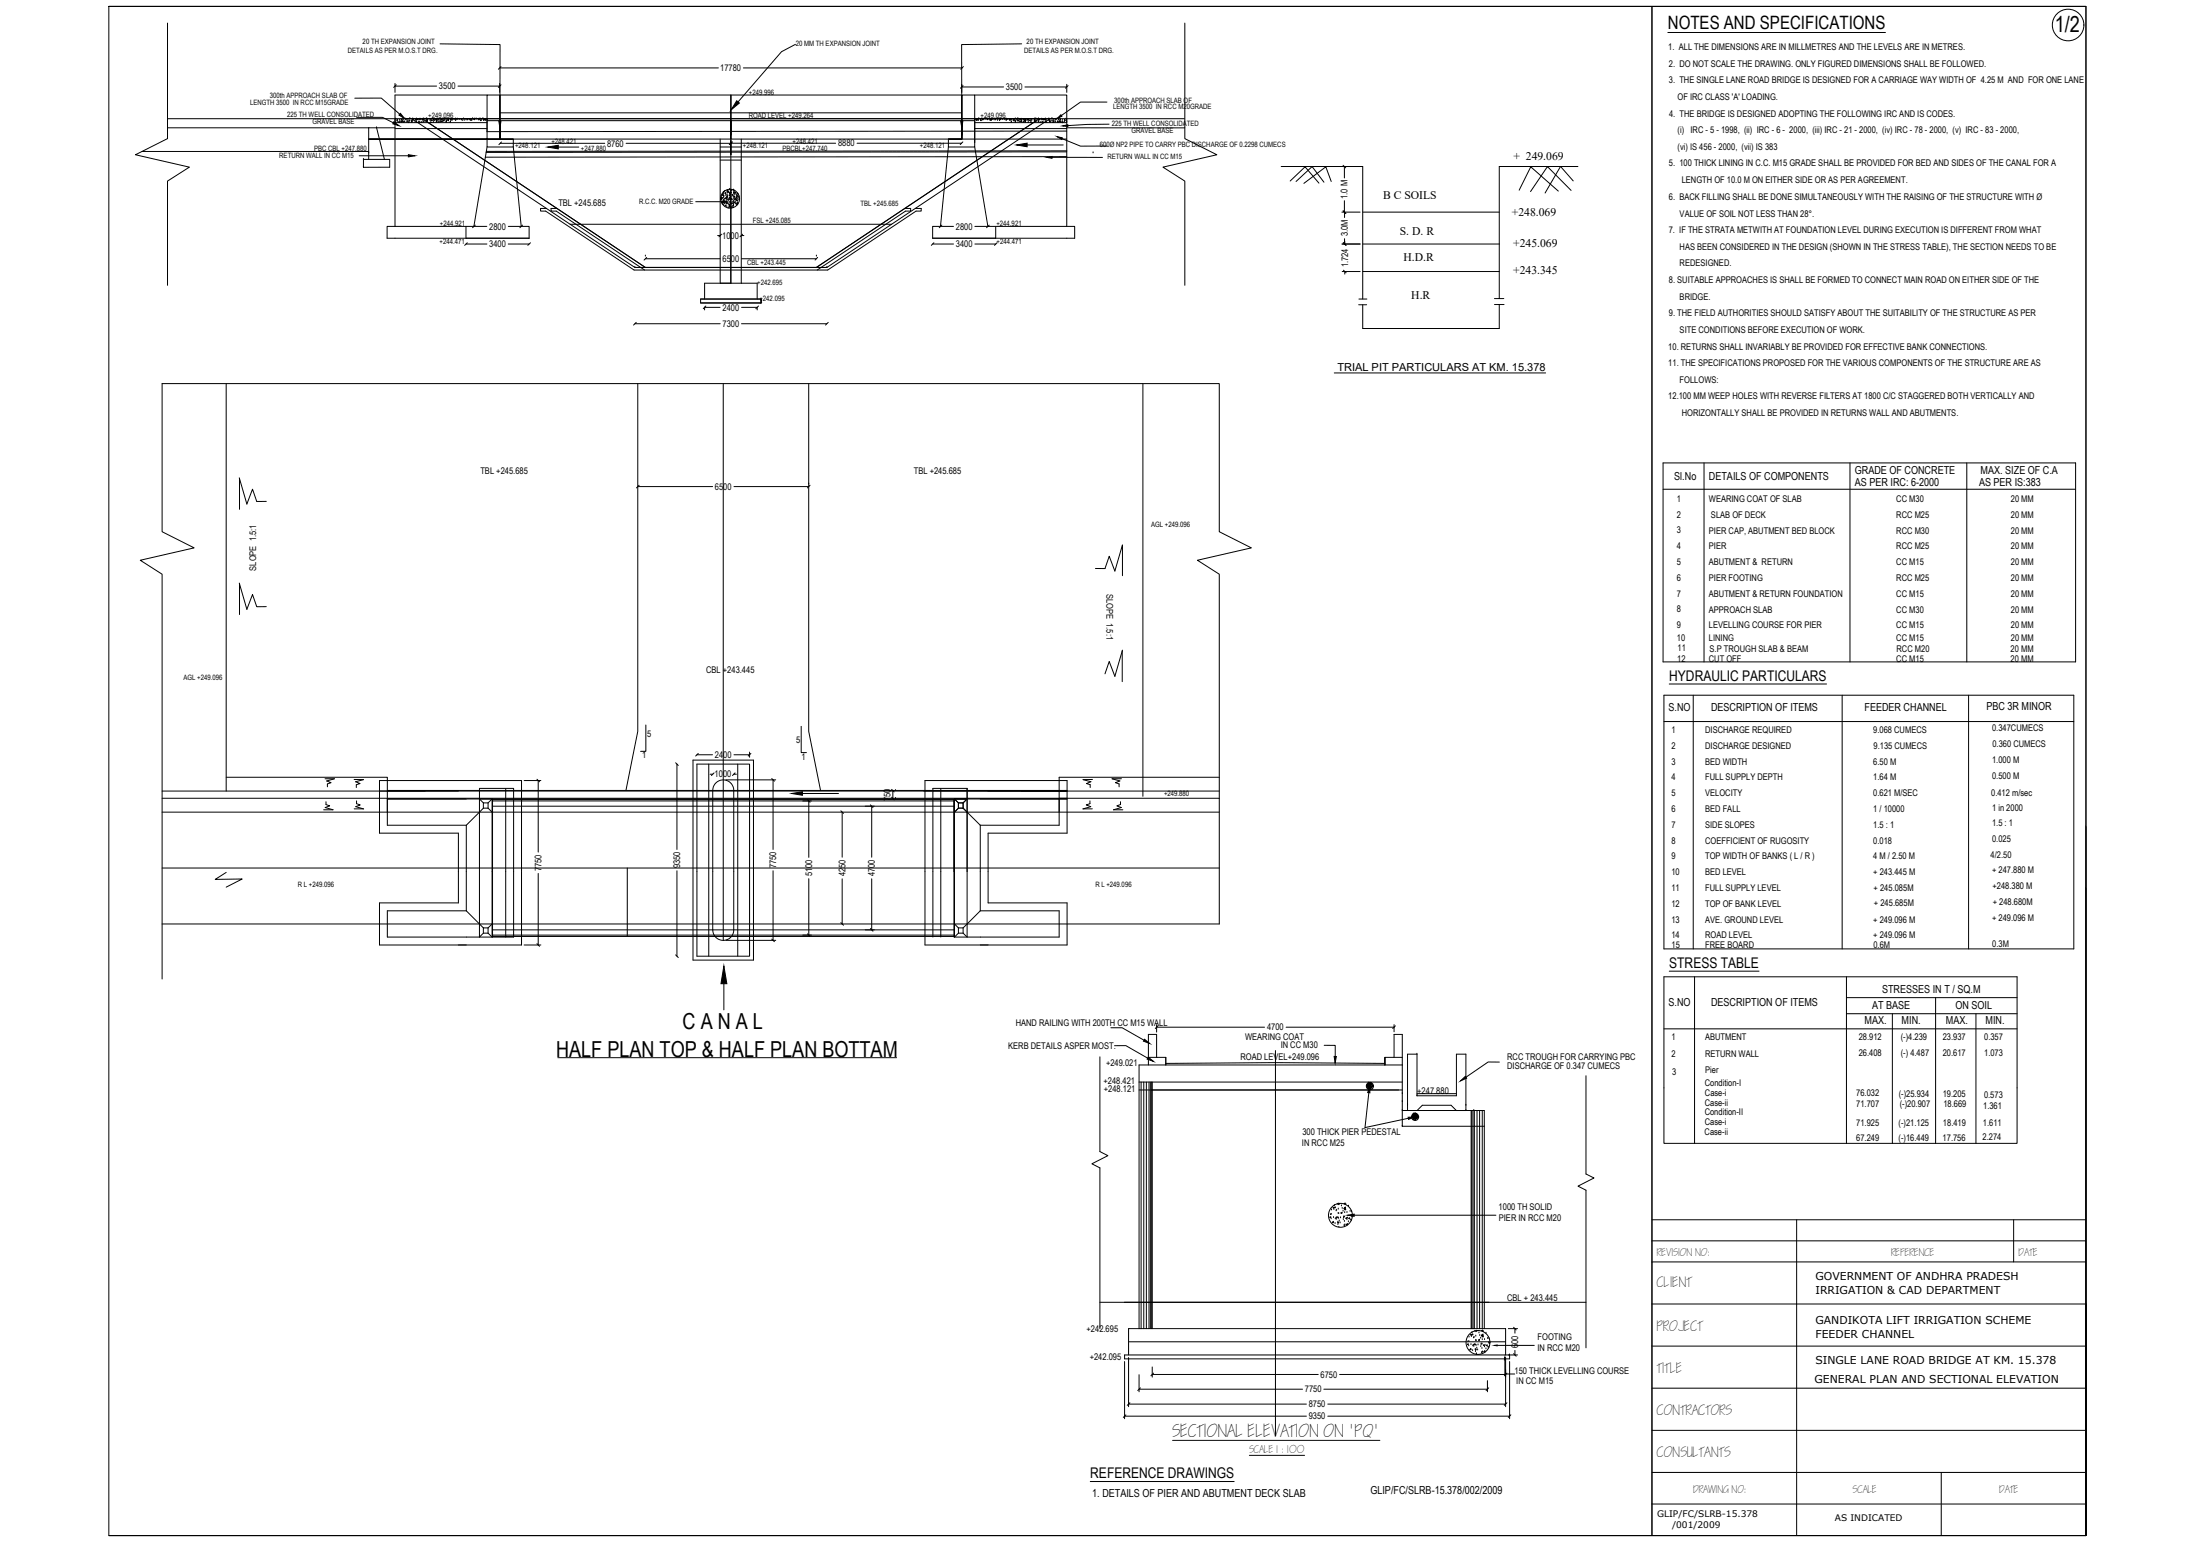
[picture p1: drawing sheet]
<svg xmlns="http://www.w3.org/2000/svg" width="1189mm" height="841mm" viewBox="0 0 1189 841" stroke-linecap="round" stroke-linejoin="round" font-family="sans-serif">
<!-- layer: abutment -->
<g fill="none" stroke="#000" stroke-width=".54">
<path d="M91 12v63l-18 9 29 6-11 8v56M640 12v63l18 9-30 6 12 8v56M238 24h32v41M552 24h-32v41M192 53h14l10 9M263 51h-50v71M395 51h-125v14M395 51h125v14M527 51h49v71M598 55h-14l-10 7M91 64h122M193 63h14l6 3"/>
<path d="M199 69v17M204 69l4 17M214 66h.1M214 64h.1M214 65h.1M215 65h.1M215 66h.1M216 66h.1M216 65h.1M217 66h.1M217 65h.1M218 65h.1"/>
<path d="M218 66h.1M219 66h.1M219 64h.1M220 66h.1M220 65h.1M220 64h.1M221 66h.1M221 65h.1M221 64h.1M222 64h.1M222 66h.1M222 65h.1"/>
<path d="M223 66h.1M223 65h.1M223 64h.1M224 66h.1M225 65h.1M225 66h.1M225 64h.1M225 64h1M226 65h.1M226 64v1M226 64h.1M226 66h.1"/>
<path d="M227 65h.1M227 66h.1M227 64h.1M228 66h.1M228 65h.1M228 64v1M229 66h.1M229 64h.1M230 66h.1M230 64h.1M231 65h.1M231 64h.1"/>
<path d="M231 66h.1M232 65h.1M233 65h.1M233 66h.1M234 65h.1M234 66h.1M235 65h.1M236 65h.1M236 66h.1M236 64h.1M237 65h.1M237 66h.1"/>
<path d="M238 66h.1M238 65h.1M238 64h.1M239 65h.1M239 64h.1M239 66h.1M240 65h.1M240 64h.1M241 66h.1M241 64h.1M241 65h.1M241 65v1"/>
<path d="M242 65h.1M243 66h.1M243 65h.1M244 65h.1M244 64h.1M245 65h.1M246 65h.1M246 64h.1M247 65h.1M247 64h.1M248 65h.1M250 64h.1"/>
<path d="M250 65h.1M251 64h.1M251 65h.1M252 65h.1M253 65h.1M253 64h1M254 64h.1M254 65h.1M255 65h.1M255 64h.1M256 64v1M256 64h.1"/>
<path d="M256 65h.1M257 64h.1M259 64h.1M259 65h.1M259 64v1M260 64h.1M260 65h.1M261 64h.1M261 65h.1M262 65h.1M262 64v1zM263 64h.1"/>
<path d="M263 65h.1M263 71v-20h7v22M263 64h-50v2h50M302 79h11M520 73v-22h7v26M527 65h.1M527 64h49v2h-49M527 64h.1M528 64v1zM528 65h.1M529 64h.1M530 65h.1"/>
<path d="M530 64h.1M531 64h.1M531 64v1M533 64h.1M534 64h.1M534 65h.1M534 64v1M535 64h.1M535 65h.1M536 65h.1M536 64h.1M537 65h.1"/>
<path d="M538 65h.1M539 65h.1M539 64h.1M540 65h.1M540 64h.1M542 65h.1M543 64h.1M543 65h.1M544 64h.1M544 65h.1M545 65h.1M546 64h.1"/>
<path d="M546 65h.1M546 66h.1M548 65h.1M549 66h.1M549 64h.1M549 65v1M549 65h.1M550 64h.1M550 65h.1M551 66h.1M551 65h.1M551 64h.1"/>
<path d="M552 64h.1M552 66h.1M552 65h.1M553 65h.1M553 66h.1M554 65h.1M554 66h.1M554 64v1zM555 65h.1M555 78h20M556 65h.1M556 66h.1"/>
<path d="M557 65h.1M557 66h.1M558 65h.1M559 65h.1M559 66h.1M559 64h.1M560 64h.1M560 66h.1M561 64h.1M561 66h.1M562 64v1M562 66h.1"/>
<path d="M563 65h.1M563 64h.1M563 66h.1M564 66h.1M564 65h.1M564 64h.1M565 65h.1M565 66h.1M565 64h.1M566 66h.1M567 65h.1M567 64h.1"/>
<path d="M567 66h.1M568 66h.1M568 64h.1M568 65h.1M569 64h.1M569 65h.1M569 66h.1M570 66h.1M570 65h.1M571 64h.1M571 66h.1M572 66h.1"/>
<path d="M572 65h.1M573 65v1zM573 65h.1M573 66h.1M574 75l10 4h14M574 66h.1M574 65h.1M575 65h.1M575 66h.1M576 65h.1M576 64h.1M576 66h.1"/>
<path d="M576 64h64M599 67l-22 1M77 82h122M194 84h27M196 86v4M569 85h27M295 113h-3v1h3M301 113h-3v1h3M390 108h.1M390 106h.1M390 107h.1M390 109h.1"/>
<path d="M391 105h.1M390 110h.1M391 111h.1M391 109h.1M391 104h.1M391 108h.1M391 107h.1M391 106h.1M391 110h.1M392 108h.1M392 103h.1M392 110h.1"/>
<path d="M392 109h.1M392 111h.1M392 105h.1M392 104h.1M392 107h.1M392 106h.1M393 107h-1M393 106h.1M393 112h.1M393 110h.1M393 109h.1M393 108h.1"/>
<path d="M393 107h.1M393 104h.1M393 103h.1M394 112h.1M394 108h.1M394 112h-1M394 104h.1M394 110h.1M394 103h-1zM394 108v-1zM394 111h.1M394 106h.1"/>
<path d="M394 102h.1M394 107h.1M394 105h.1M394 109h.1M394 103h.1M395 111h.1M395 110h.1M395 109h.1M395 108h.1M395 107h.1M395 105h.1M395 104h.1"/>
<path d="M395 103h.1M395 106h.1M395 112h.1M396 105h.1M396 112h.1M396 109h.1M396 108h.1M396 103h.1M396 106h.1M396 107h.1M396 111h.1M396 110h.1"/>
<path d="M396 104h.1M397 109h.1M397 103h.1M397 107h.1M397 104h.1M397 106h.1M397 105h.1M397 110h.1M397 108h.1M398 104h.1M398 107h-1M398 108h.1"/>
<path d="M398 106h.1M398 107h.1M398 105h.1M398 110h.1M398 111h.1M399 110h.1M399 109h.1M399 105h.1M399 106h.1M399 108h.1M399 107h.1M489 113h3v1h-3"/>
<path d="M495 113h3v1h-3M389 153h12M122 207v220M345 207v188l-7 32M391 207v301M437 207v188l6 32M618 207v223M129 258l4 14 3-8 3 7h5M129 258v17M129 315l4 14 3-8 3 7h5M129 315v17M592 307h5l2-7 3 8 5-14v17"/>
<path d="M606 352v16M607 351l-5 14-3-8-2 7M349 392v14h-3M433 392v15h3M572 420v12M205 427h43M209 427v5M434 429h19M499 427h78M500 422h77v28h-43v38h43v22h-77zM88 469h571M122 471l-6 4h15l-9 4"/>
<path d="M259 471v35l2-2M266 471v35l-2-2M266 471v35M273 471v35M282 471v-49h-77v28h43v38M377 471v-58h28v58M504 471v35M508 471v35M516 471v35M523 471v35l-3-2M530 471v21M88 499h571v-189l-12-7 29-7-17-9v-80h-571v80l17 9-29 7 12 7v219"/>
<path d="M209 492v14h69M259 499l2 2M266 499l-2 2M516 499l2 2M530 492l-10 9M530 492h42v14h-56M261 501h3M261 504h3M261 501v3M264 501v3M266 502h250M266 505h250"/>
<path d="M266 506h250M518 501h2M518 504h2M518 501v3M518 504l-2 2M520 501v3M391 531v14M600 555h6l12 7M594 571v51l5 2-9 5 4 2v87M602 565h6l12 7M621 571h9v4M625 571v-12h-4v16"/>
<path d="M630 574h59h59M689 567v208M716 565h6v6M748 571v4v-4h10M753 571v-12h5v16h-142v143M761 569h5M787 569h5M810 574h-6l-12 8M616 589h142M616 584h142M617 584v134M618 584v134"/>
<path d="M619 584v134M621 584v134M622 584v134M623 584v134M739 586h.1M739 587h.1M739 588h.1M739 585h.1M739 587h1M740 586h.1M740 585h.1M740 588h.1"/>
<path d="M740 587h.1M740 590l-2 19 23-5M741 588h.1M741 585h.1M741 586h.1M741 587h.1M742 587h.1M758 600h44v118M766 591h21M766 592h21M769 597h15M795 600v118"/>
<path d="M796 600v118M796 600h.1M797 600v118M798 600v118M800 600v118M801 600v118M857 581v53l4 2-8 5 4 2v85M758 608h44M763 603h.1M763 604h.1M764 602h.1M764 604h-1"/>
<path d="M764 604h.1M764 603h.1M764 605h.1M765 603h.1M765 602h.1M765 604h.1M765 605h.1M765 603v1M765 602h1M766 602h.1M766 603h.1M766 604h.1"/>
<path d="M719 657h.1M719 656h.1M719 658h.1M720 654h.1M720 652h1zM720 660h1h-1zM721 658h.1M721 653h.1M721 651h.1M722 652h-1zM722 658h.1M722 654h.1"/>
<path d="M722 659h.1M723 657l-1 1zM723 651h.1M723 658h.1M723 655h.1M723 653h.1M723 650h.1M723 656h.1M724 660h.1M724 651h.1M724 658h.1M725 655h.1"/>
<path d="M725 651h.1M725 653h.1M726 654h.1M726 659h.1M726 658h.1M726 657h.1M726 650h.1M726 650h1M726 653h.1M726 660h.1M727 657h.1M727 652l-1 1z"/>
<path d="M727 655h.1M727 653h.1M727 650h.1M727 653v1v-1zM727 651h.1M728 658h-1zM728 659h.1M728 655h.1M728 658h.1M729 660h.1M729 652h.1M729 658h.1"/>
<path d="M730 654h.1M730 659h.1M730 657h.1M731 657h.1M732 656h76M721 661h.1M723 660h.1M723 661h.1M723 663h.1M724 661h.1M726 662h.1M727 662h.1"/>
<path d="M728 661v1zM607 703h198M795 720h.1M797 719h.1M798 719h.1M799 720h.1M801 719h.1M802 719h.1M608 732h208v2h-208zM610 732v-14h204v14M610 725h204M793 726h.1"/>
<path d="M793 725h.1M794 727h.1M794 725h.1M794 722h.1M794 729l1-1v1zM795 721h.1M795 726h.1M795 722h.1M796 730h.1M796 721h-1zM796 727h.1M796 723h.1"/>
<path d="M797 722h.1M797 726h-1zM797 729h1zM797 729h.1M797 726h.1M797 730h.1M797 724h.1M798 727h.1M798 724h.1M798 731h.1M798 728h.1M799 729h.1"/>
<path d="M799 726h.1M799 724h.1M800 724h.1M800 721h.1M800 723h.1M800 727h.1M800 726h.1M801 731h.1M801 722h.1M801 728h.1M801 726h.1M801 721h.1"/>
<path d="M801 724h.1M801 730h.1M801 721l1 1h-1zM802 730h.1M802 726v1zM802 727h.1M802 724h.1M803 727h.1M803 729h.1M803 720h.1M803 727h1zM804 723h.1"/>
<path d="M804 728h.1M805 728h.1M805 725h.1M805 723h.1M805 726h.1M809 727h20M813 735v7h6M816 732h.1M634 778h112M675 786h30M589 800h78"/>
<circle cx="1118" cy="14" r="9"/>
<circle cx="395" cy="107" r="5"/>
<circle cx="740" cy="587" r="1.9"/>
<circle cx="765" cy="603" r="1.9"/>
<circle cx="724" cy="656" r="6"/>
<circle cx="799" cy="725" r="6"/>
</g>
<!-- layer: 0 -->
<g fill="none" stroke="#000" stroke-width=".54">
<path d="M59 3h1068v826h-1068zM59 3h1068v826M893 3v826M901 18h118M271 36l-2 1M430 24l-8 4-23 27M521 36l-2 1M395 51v24M91 69h108M203 69h.1M213 69h50M219 64h352"/>
<path d="M223 64l120 80M230 65l119 79M263 64v15h14v-4h-78h377M263 79l-7 43h-47v7h77v-7h-4l-5-43M263 65h264M270 65v10M270 65v10v-10M270 61h250M271 77l-1 1M389 75v78M389 79h12M395 65v88h-14v9"/>
<path d="M396 77l-2 1M401 75v78h8v9M513 79l-5 43h-4v7h77v-7h-47l-7-43M520 65v10v-10M520 65v10M520 77l-1 1M527 64v15h-14v-4h7h-7M527 69h49M560 65l-119 79M567 64l-120 80M196 86h.1M196 90h.1"/>
<path d="M199 83h.1M211 86v4M389 86h12M591 83h.1M692 90h44v72M697 98l8-8 8 9M700 98l9-8 6 8M719 98l-3-8-11 9M726 89l1 2M850 98l-7-8-8 14M853 90h-43v71M295 114l48 32h104l48-32"/>
<path d="M301 114l47 32M489 114l-47 32M727 115l-1-1 1 1M736 115h74M821 103l6-13 15 13M849 103l-13-13-9 13M252 122v7M253 131l-2 2M257 122l-2 1M282 122l-1 1M287 131l-2 2M308 121h174"/>
<path d="M349 139l-1 1M390 127l-1 1M401 127l-1 1M442 139l-2 1M505 131l-2 2M509 122l-1 1M535 122l-2 1M538 122v7M539 131l-2 2M726 131l1 2M736 132h74M343 144h.1"/>
<path d="M343 144h104M447 144h.1M726 146l1 1M736 147h74M344 174l-2 2M379 162h32v2h-32zM379 162h32M379 164h32M381 165l-1 2M410 165l-2 2M411 163h.1M411 162v2"/>
<path d="M448 174l-2 2M734 165h5M734 162h5M808 161h5M808 164h5M810 164v13h-74v-12M899 250h223v108h-223zM921 250v108M1000 250v108M1063 250v108M345 262l-1 2M438 262l-2 2"/>
<path d="M899 264h223M899 376h222v137h-222zM902 369h85M915 376v137M995 376v137M1064 376v137M899 390h222M122 420h87v7h368M374 411h33v108h-33zM377 407l-1 1M383 413v103M386 417l-2 2"/>
<path d="M397 417l-1 2M399 413v103M406 407l-2 1M572 420h87M88 439h571M88 431h571M88 427h571M175 437h5M176 421h5M176 433v2h2l-2 1 4 1M181 421l-4 1 2 1h-2v2M191 421h5l-4 1 3 1-2 1v1"/>
<path d="M191 437h5M193 433v1l2 1-3 1 5 1M259 432l2 2M261 437h3M261 434h3M261 434v3M261 437l-9 9M264 434l2-2v39M264 434v3M264 437l2 2M266 432v39M266 435h250"/>
<path d="M266 433h250M266 432h250M273 426v45M290 421l2 1M387 423a6 6 0 0 1 6-1 6 6 0 0 1 4 5v75a6 6 0 0 1-6 6 6 6 0 0 1-6-6v-75v-2zM417 421l1 1M436 432l2 1M454 438l2 1M470 435l2 1M508 426v45M516 432v39M516 432h7l-3 2"/>
<path d="M516 432l2 2M518 437h2M518 434h2M518 434v3M518 437l-2 2M520 434v3M520 437l10 9M572 432v14h-42M577 432h-368v14h43M585 421l5 1-3 1 2 1v1M589 433v1l-2 1 2 1-4 1h5M590 421h-5"/>
<path d="M601 421l4 1-2 1h2v2M601 421h5M602 437h5M606 433v2h-2l2 1-4 1M252 446v46M530 446v25M1127 446v383h-1068M259 471v-45h19v80M282 471v39h-77v-22h43M339 469v37M377 471v45h28v-45M504 471v-45h19v45"/>
<path d="M1127 480v349v-125h-234M209 492h43M252 492l7 7M454 498l2 2M290 510l2 1M417 507l1 2M436 504l2 2M470 502l2 1M899 528h191v90h-191zM902 525h49M916 528v90M998 539h92"/>
<path d="M998 528v90M1046 539v79M626 554l-2 2M754 554l-1 2M899 556h191M998 548h92M1023 548v70M1068 548v70M301 571h184M758 575v33M761 569v31M766 569h.1"/>
<path d="M766 569v23M787 569v23M792 569v31M758 600h.1M758 595h.1M758 591h.1M761 597h.1M766 592h.1M769 597l-3 3M784 597l3 3M792 597h.1M792 600h.1"/>
<path d="M758 608h.1M893 659h234M971 659v170M1088 659v23M893 670h234M893 682h234M818 717l1 1M818 731l1 2M893 727h234M611 758l-2 1M616 750l-1 1M623 742l-1 1"/>
<path d="M804 750l-1 1M814 742l-1 1M814 758l-1 1M893 750h234M608 764l-1 2M816 764l-1 2M893 773h234M893 795h234M1049 795v34M893 812h234"/>
</g>
<!-- layer: abutment -->
<g fill="#000" stroke="#000" stroke-width=".54">
<path d="M213 66l3 2-4-1zM216 61l3 3-3-2zM270 65h1l-1 4zM296 79l6-1v2zM519 65h1v4zM549 78l6-1v2zM571 74h3v1zM573 62l1 1-3 1zM574 68l3-1v1zM221 84h3l-3 1zM566 85h3zM428 429l6-1v2z"/>
<path d="M391 522l2 9h-3zM619 561l2 3-3-2zM620 571l3 2-3-1zM721 571h1v3zM740 587v3h-1zM789 584l3-3 1 1zM761 603h4l-4 2zM728 656h4v1zM808 727h1zM813 733v2z"/>
</g>
<!-- layer: slab -->
<g fill="none" stroke="#000" stroke-width=".54">
<path d="M270 37h118M402 37h118M213 45v5M213 47h23M214 46l-1 1M247 47h23M270 45v5M271 46l-2 1M520 46v4M520 47h22M520 46l-1 2M554 47h22"/>
<path d="M576 46v4M577 46l-1 2M270 77h57M338 77h57M395 76v8M395 77h57M463 77h57M196 86h15M726 90v6M725 115h10M726 108v7M727 115v3"/>
<path d="M252 132h11M256 122h7M275 132h11M275 122h7M349 138h.1M349 140h40M388 127h1M401 127h1M401 140h40M441 138h.1M504 132h11M508 122h7"/>
<path d="M527 122h7M527 132h11M725 132h10M727 129v3M727 130v2M725 147h10M727 147v1M343 175h46M381 166v1M381 166h8M401 175h46M401 166h8"/>
<path d="M409 166v1M345 263h40M397 263h40M437 261h.1M365 412l2 1M366 413v46M377 408h8M384 418h1M397 418h1M397 408h8M405 406v3M283 422h9"/>
<path d="M291 422v38M392 421h27M418 421v38M434 433h4M437 433v30M455 439v24M468 435h4M471 435v28M482 431l1 1M482 426l1 2M482 427v4M484 431h.1"/>
<path d="M484 427h.1M291 472v38M366 470v46M418 470v38M437 475v30M455 475v24M471 475v27M283 510h9M365 516l2 1M392 508h27M434 505h4M468 502h4"/>
<path d="M625 553v5M625 555h58M695 555h58M753 553v4M594 703h263M815 718h5M819 718v2M608 735v31M610 733v27M623 738v6M814 733v27M815 732h5"/>
<path d="M816 735v31M819 729v3M610 758h96M616 743v9M616 750h88M623 742h89M715 750h89M718 758h96M724 742h90M804 746v6M608 765h98M718 765h98"/>
</g>
<!-- layer: TEXT -->
<path d="M721 201h114" fill="none" stroke="#000" stroke-width=".54"/>
<!-- layer: pier -->
<path d="M390 109h3h-3z" fill="#000" stroke="#000" stroke-width=".54"/>
<path d="M376 109h14" fill="none" stroke="#000" stroke-width=".54"/>
<!-- layer: MAIN -->
<path d="M199 69h14M228 64h334l-121 80h-92zM576 71h-313M576 69h64M211 90h-15M576 81l-313 1M576 82h-313M576 85h-314" fill="none" stroke="#000" stroke-width=".54"/>
<!-- layer: 0 -->
<path d="M398 54l2 2-5 3z" fill="#000" stroke="#000" stroke-width=".54"/>
<g font-size="11.9">
<text x="1110" y="17">1/2</text>
<text x="369" y="556">C A N A L</text>
<text x="301" y="571">HALF PLAN TOP &amp; HALF PLAN BOTTAM</text>
</g>
<text font-size="9.9" x="901" y="15">NOTES AND SPECIFICATIONS</text>
<text font-size="8.9" x="634" y="776">SECTIONAL ELEVATION ON 'PQ'</text>
<g font-size="7.9">
<text x="902" y="368">HYDRAULIC PARTICULARS</text>
<text x="902" y="523">STRESS TABLE</text>
<text x="589" y="799">REFERENCE DRAWINGS</text>
</g>
<g font-size="7.1">
<text x="896" y="695">CLIENT</text>
<text x="896" y="719">PROJECT</text>
<text x="896" y="741">TITLE</text>
<text x="896" y="764">CONTRACTORS</text>
<text x="896" y="787">CONSULTANTS</text>
</g>
<g font-size="6.3">
<text x="818" y="86">+ 249.069</text>
<text x="747" y="107">B C SOILS</text>
<text x="817" y="117">+248.069</text>
<text x="756" y="127">S. D. R</text>
<text x="818" y="134">+245.069</text>
<text x="758" y="141">H.D.R</text>
<text x="818" y="148">+243.345</text>
<text x="763" y="162">H.R</text>
</g>
<g font-size="6">
<text x="723" y="200">TRIAL PIT PARTICULARS AT KM. 15.378</text>
<text x="1002" y="256">GRADE OF CONCRETE</text>
<text x="1070" y="256">MAX. SIZE OF C.A</text>
<text x="905" y="259">Sl.No</text>
<text x="923" y="259">DETAILS OF COMPONENTS</text>
<text x="1002" y="263">AS PER IRC: 6-2000</text>
<text x="1069" y="262">AS PER IS:383</text>
<text x="1073" y="384">PBC 3R MINOR</text>
<text x="902" y="384">S.NO</text>
<text x="925" y="384">DESCRIPTION OF ITEMS</text>
<text x="1008" y="384">FEEDER CHANNEL</text>
<text x="1017" y="536">STRESSES IN T / SQ.M</text>
<text x="902" y="543">S.NO</text>
<text x="925" y="543">DESCRIPTION OF ITEMS</text>
<text x="1012" y="545">AT BASE</text>
<text x="1057" y="545">ON SOIL</text>
<text x="1008" y="553">MAX.</text>
<text x="1028" y="553">MIN.</text>
<text x="1052" y="553">MAX.</text>
<text x="1073" y="553">MIN.</text>
<text x="590" y="809">1. DETAILS OF PIER AND ABUTMENT DECK SLAB</text>
<text x="741" y="807">GLIP/FC/SLRB-15.378/002/2009</text>
</g>
<g font-size="5.9">
<text x="981" y="692">GOVERNMENT OF ANDHRA PRADESH</text>
<text x="981" y="699">IRRIGATION &amp; CAD DEPARTMENT</text>
<text x="981" y="715">GANDIKOTA LIFT IRRIGATION SCHEME</text>
<text x="981" y="722">FEEDER CHANNEL</text>
<text x="981" y="737">SINGLE LANE ROAD BRIDGE AT KM. 15.378</text>
<text x="981" y="747">GENERAL PLAN AND SECTIONAL ELEVATION</text>
</g>
<g font-size="5.3">
<text x="896" y="678">REVISION NO:</text>
<text x="1022" y="678">REFERENCE</text>
<text x="1091" y="678">DATE</text>
<text x="675" y="785">SCALE 1 : 100</text>
<text x="915" y="806">DRAWING NO:</text>
<text x="1001" y="806">SCALE</text>
<text x="1081" y="806">DATE</text>
</g>
<g font-size="5">
<text x="902" y="27">1. ALL THE DIMENSIONS ARE IN MILLMETRES AND THE LEVELS ARE IN METRES.</text>
<text x="389" y="38">17780</text>
<text x="902" y="36">2. DO NOT SCALE THE DRAWING. ONLY FIGURED DIMENSIONS SHALL BE FOLLOWED.</text>
<text x="902" y="45">3. THE SINGLE LANE ROAD BRIDGE IS DESIGNED FOR A CARRIAGE WAY WIDTH OF 4.25 M AND FOR ONE LANE</text>
<text x="237" y="48">3500</text>
<text x="544" y="49">3500</text>
<text x="907" y="54">OF IRC CLASS 'A' LOADING.</text>
<text x="902" y="63">4. THE BRIDGE IS DESIGNED ADOPTING THE FOLLOWING IRC AND IS CODES.</text>
<text x="907" y="72">(i) IRC - 5 - 1998, (ii) IRC - 6 - 2000, (iii) IRC - 21 - 2000, (iv) IRC - 78 - 2000, (v) IRC - 83 - 2000,</text>
<text x="328" y="79">8760</text>
<text x="453" y="79">8880</text>
<text x="907" y="81">(vi) IS 456 - 2000, (vii) IS 383</text>
<text x="902" y="90">5. 100 THICK LINING IN C.C. M15 GRADE SHALL BE PROVIDED FOR BED AND SIDES OF THE CANAL FOR A</text>
<text x="909" y="99">LENGTH OF 10.0 M ON EITHER SIDE OR AS PER AGREEMENT.</text>
<text x="728" y="107" transform="rotate(-90 728 107)">1.0 M</text>
<text x="902" y="108">6. BACK FILLING SHALL BE DONE SIMULTANEOUSLY WITH THE RAISING OF THE STRUCTURE WITH Ø</text>
<text x="302" y="111">TBL +245.685</text>
<text x="908" y="117">VALUE OF SOIL NOT LESS THAN 28°.</text>
<text x="264" y="124">2800</text>
<text x="517" y="124">2800</text>
<text x="902" y="126">7. IF THE STRATA METWITH AT FOUNDATION LEVEL DURING EXECUTION IS DIFFERENT FROM WHAT</text>
<text x="390" y="129">1000</text>
<text x="728" y="128" transform="rotate(-90 728 128)">3.0M</text>
<text x="264" y="134">3400</text>
<text x="517" y="134">3400</text>
<text x="908" y="135">HAS BEEN CONSIDERED IN THE DESIGN (SHOWN IN THE STRESS TABLE), THE SECTION NEEDS TO BE</text>
<text x="390" y="142">6500</text>
<text x="908" y="144">REDESIGNED.</text>
<text x="728" y="144" transform="rotate(-90 728 144)">1.724</text>
<text x="902" y="153">8. SUITABLE APPROACHES IS SHALL BE FORMED TO CONNECT MAIN ROAD ON EITHER SIDE OF THE</text>
<text x="908" y="162">BRIDGE.</text>
<text x="390" y="168">2400</text>
<text x="902" y="171">9. THE FIELD AUTHORITIES SHOULD SATISFY ABOUT THE SUITABILITY OF THE STRUCTURE AS PER</text>
<text x="390" y="177">7300</text>
<text x="908" y="180">SITE CONDITIONS BEFORE EXECUTION OF WORK.</text>
<text x="902" y="189">10. RETURNS SHALL INVARIABLY BE PROVIDED FOR EFFECTIVE BANK CONNECTIONS.</text>
<text x="902" y="198">11. THE SPECIFICATIONS PROPOSED FOR THE VARIOUS COMPONENTS OF THE STRUCTURE ARE AS</text>
<text x="908" y="207">FOLLOWS:</text>
<text x="902" y="216">12.100 MM WEEP HOLES WITH REVERSE FILTERS AT 1800 C/C STAGGERED BOTH VERTICALLY AND</text>
<text x="909" y="225">HORIZONTALLY SHALL BE PROVIDED IN RETURNS WALL AND ABUTMENTS.</text>
<text x="260" y="256">TBL +245.685</text>
<text x="494" y="256">TBL +245.685</text>
<text x="386" y="265">6500</text>
<text x="906" y="271">1</text>
<text x="923" y="271">WEARING COAT OF SLAB</text>
<text x="1025" y="271">CC M30</text>
<text x="1087" y="271">20 MM</text>
<text x="906" y="280">2</text>
<text x="925" y="280">SLAB OF DECK</text>
<text x="1025" y="280">RCC M25</text>
<text x="1087" y="280">20 MM</text>
<text x="906" y="288">3</text>
<text x="923" y="288">PIER CAP, ABUTMENT BED BLOCK</text>
<text x="1025" y="288">RCC M30</text>
<text x="1087" y="288">20 MM</text>
<text x="906" y="297">4</text>
<text x="923" y="297">PIER</text>
<text x="1025" y="297">RCC M25</text>
<text x="1087" y="297">20 MM</text>
<text x="906" y="305">5</text>
<text x="923" y="305">ABUTMENT &amp; RETURN</text>
<text x="1025" y="305">CC M15</text>
<text x="1087" y="305">20 MM</text>
<text x="138" y="308" transform="rotate(-90 138 308)">SLOPE 1.5:1</text>
<text x="906" y="314">6</text>
<text x="923" y="314">PIER FOOTING</text>
<text x="1025" y="314">RCC M25</text>
<text x="1087" y="314">20 MM</text>
<text x="598" y="321" transform="rotate(90 598 321)">SLOPE 1.5:1</text>
<text x="906" y="322">7</text>
<text x="923" y="322">ABUTMENT &amp; RETURN FOUNDATION</text>
<text x="1025" y="322">CC M15</text>
<text x="1087" y="322">20 MM</text>
<text x="906" y="331">8</text>
<text x="923" y="331">APPROACH SLAB</text>
<text x="1025" y="331">CC M30</text>
<text x="1087" y="331">20 MM</text>
<text x="906" y="339">9</text>
<text x="923" y="339">LEVELLING COURSE FOR PIER</text>
<text x="1025" y="339">CC M15</text>
<text x="1087" y="339">20 MM</text>
<text x="906" y="346">10</text>
<text x="923" y="346">LINING</text>
<text x="1025" y="346">CC M15</text>
<text x="1087" y="346">20 MM</text>
<text x="907" y="352">11</text>
<text x="924" y="352">S.P TROUGH SLAB &amp; BEAM</text>
<text x="1025" y="352">RCC M20</text>
<text x="1087" y="352">20 MM</text>
<text x="906" y="357">12</text>
<text x="923" y="357">CUT OFF</text>
<text x="1025" y="357">CC M15</text>
<text x="1087" y="357">20 MM</text>
<text x="382" y="363">CBL +243.445</text>
<text x="1012" y="396">9.068 CUMECS</text>
<text x="1077" y="395">0.347CUMECS</text>
<text x="350" y="398">5</text>
<text x="430" y="401">5</text>
<text x="903" y="396">1</text>
<text x="921" y="396">DISCHARGE REQUIRED</text>
<text x="903" y="405">2</text>
<text x="921" y="405">DISCHARGE DESIGNED</text>
<text x="1012" y="404">9.135 CUMECS</text>
<text x="1077" y="404">0.360 CUMECS</text>
<text x="347" y="409">1</text>
<text x="386" y="409">2400</text>
<text x="433" y="410">1</text>
<text x="903" y="413">3</text>
<text x="921" y="413">BED WIDTH</text>
<text x="1012" y="413">6.50 M</text>
<text x="1077" y="412">1.000 M</text>
<text x="386" y="420">1000</text>
<text x="903" y="422">4</text>
<text x="921" y="422">FULL SUPPLY DEPTH</text>
<text x="1012" y="422">1.64 M</text>
<text x="1077" y="421">0.500 M</text>
<text x="903" y="430">5</text>
<text x="921" y="430">VELOCITY</text>
<text x="1012" y="430">0.621 M/SEC</text>
<text x="1076" y="430">0.412 m/sec</text>
<text x="481" y="433" transform="rotate(-90 481 433)">750</text>
<text x="1077" y="438">1 in 2000</text>
<text x="903" y="439">6</text>
<text x="921" y="439">BED FALL</text>
<text x="1012" y="439">1 / 10000</text>
<text x="903" y="447">7</text>
<text x="921" y="447">SIDE SLOPES</text>
<text x="1012" y="447">1.5 : 1</text>
<text x="1077" y="446">1.5 : 1</text>
<text x="903" y="456">8</text>
<text x="921" y="456">COEFFICIENT OF RUGOSITY</text>
<text x="1012" y="456">0.018</text>
<text x="1077" y="455">0.025</text>
<text x="903" y="464">9</text>
<text x="921" y="464">TOP WIDTH OF BANKS ( L / R )</text>
<text x="1012" y="464">4 M / 2.50 M</text>
<text x="1076" y="464">4/2.50</text>
<text x="293" y="471" transform="rotate(-90 293 471)">7750</text>
<text x="368" y="469" transform="rotate(-90 368 469)">9350</text>
<text x="419" y="469" transform="rotate(-90 419 469)">7750</text>
<text x="439" y="473" transform="rotate(-90 439 473)">5100</text>
<text x="457" y="473" transform="rotate(-90 457 473)">4250</text>
<text x="473" y="473" transform="rotate(-90 473 473)">4700</text>
<text x="903" y="473">10</text>
<text x="921" y="473">BED LEVEL</text>
<text x="1012" y="472">+ 243.445 M</text>
<text x="1076" y="472">+ 247.880 M</text>
<text x="903" y="481">11</text>
<text x="921" y="481">FULL SUPPLY LEVEL</text>
<text x="1013" y="481">+ 245.085M</text>
<text x="1077" y="480">+248.380 M</text>
<text x="903" y="490">12</text>
<text x="921" y="490">TOP OF BANK LEVEL</text>
<text x="1013" y="490">+ 245.685M</text>
<text x="1077" y="489">+ 248.680M</text>
<text x="1077" y="498">+ 249.096 M</text>
<text x="903" y="498">13</text>
<text x="921" y="498">AVE. GROUND LEVEL</text>
<text x="1012" y="498">+ 249.096 M</text>
<text x="903" y="507">14</text>
<text x="921" y="507">ROAD LEVEL</text>
<text x="1012" y="507">+ 249.096 M</text>
<text x="903" y="512">15</text>
<text x="921" y="512">FREE BOARD</text>
<text x="1012" y="512">0.6M</text>
<text x="1077" y="511">0.3M</text>
<text x="549" y="554">HAND RAILING WITH 200TH CC M15 WALL</text>
<text x="685" y="557">4700</text>
<text x="673" y="562">WEARING COAT</text>
<text x="903" y="562">1</text>
<text x="921" y="562">ABUTMENT</text>
<text x="1004" y="562">28.912</text>
<text x="1027" y="562">(-)4.239</text>
<text x="1050" y="562">23.937</text>
<text x="1072" y="562">0.357</text>
<text x="545" y="566">KERB DETAILS ASPER MOST.</text>
<text x="692" y="566">IN CC M30</text>
<text x="670" y="572">ROAD LEVEL+249.096</text>
<text x="814" y="573">RCC TROUGH FOR CARRYING PBC</text>
<text x="903" y="571">2</text>
<text x="921" y="571">RETURN WALL</text>
<text x="1004" y="571">26.408</text>
<text x="1027" y="571">(-) 4.487</text>
<text x="1050" y="571">20.617</text>
<text x="1072" y="571">1.073</text>
<text x="598" y="576">+249.021</text>
<text x="814" y="578">DISCHARGE OF 0.347 CUMECS</text>
<text x="904" y="581">3</text>
<text x="922" y="580">Pier</text>
<text x="596" y="586">+248.421</text>
<text x="921" y="586">Condition-I</text>
<text x="596" y="590">+248.121</text>
<text x="766" y="591">+247.880</text>
<text x="921" y="592">Case-i</text>
<text x="1003" y="592">76.032</text>
<text x="1026" y="592">(-)25.934</text>
<text x="1050" y="593">19.205</text>
<text x="1072" y="593">0.573</text>
<text x="921" y="597">Case-ii</text>
<text x="1003" y="598">71.707</text>
<text x="1027" y="598">(-)20.907</text>
<text x="1050" y="598">18.669</text>
<text x="1072" y="599">1.361</text>
<text x="921" y="602">Condition-II</text>
<text x="921" y="608">Case-i</text>
<text x="1003" y="608">71.925</text>
<text x="1026" y="608">(-)21.125</text>
<text x="1050" y="608">18.419</text>
<text x="1072" y="608">1.611</text>
<text x="704" y="613">300 THICK PIER PEDESTAL</text>
<text x="921" y="613">Case-ii</text>
<text x="1003" y="616">67.249</text>
<text x="1026" y="616">(-)16.449</text>
<text x="1050" y="616">17.756</text>
<text x="1071" y="616">2.274</text>
<text x="704" y="619">IN RCC M25</text>
<text x="810" y="653">1000 TH SOLID</text>
<text x="810" y="659">PIER IN RCC M20</text>
<text x="814" y="703">CBL + 243.445</text>
<text x="587" y="719">+242.695</text>
<text x="831" y="724">FOOTING</text>
<text x="820" y="728" transform="rotate(-90 820 728)">600</text>
<text x="831" y="730">IN RCC M20</text>
<text x="589" y="735">+242.095</text>
<text x="818" y="742">150 THICK LEVELLING COURSE</text>
<text x="714" y="744">6750</text>
<text x="819" y="748">IN CC M15</text>
<text x="705" y="752">7750</text>
<text x="707" y="760">8750</text>
<text x="707" y="767">9350</text>
</g>
<g font-size="4.9">
<text x="895" y="820">GLIP/FC/SLRB-15.378</text>
<text x="992" y="822">AS INDICATED</text>
<text x="904" y="825">/001/2009</text>
</g>
<g font-size="4">
<text x="196" y="24">20 TH EXPANSION JOINT</text>
<text x="555" y="24">20 TH EXPANSION JOINT</text>
<text x="188" y="29">DETAILS AS PER M.O.S.T DRG.</text>
<text x="430" y="25">20 MM TH EXPANSION JOINT</text>
<text x="553" y="29">DETAILS AS PER M.O.S.T DRG.</text>
<text x="146" y="53">300th APPROACH SLAB OF</text>
<text x="405" y="51">+249.996</text>
<text x="135" y="57">LENGTH 3500 IN RCC M15GRADE</text>
<text x="601" y="59">LENGTH 3500 IN RCC M20GRADE</text>
<text x="602" y="55">300th APPROACH SLAB OF</text>
<text x="155" y="63">225 TH WELL CONSOLIDATED</text>
<text x="231" y="64">+249.096</text>
<text x="405" y="64">ROAD LEVEL +249.264</text>
<text x="530" y="64">+249.096</text>
<text x="169" y="67">GRAVEL BASE</text>
<text x="601" y="68">225 TH WELL CONSOLIDATED</text>
<text x="611" y="72">GRAVEL BASE</text>
<text x="298" y="78">+248.421</text>
<text x="428" y="78">+248.421</text>
<text x="170" y="81">PBC CBL +247.880</text>
<text x="278" y="80">+248.121</text>
<text x="314" y="81">+247.880</text>
<text x="401" y="80">+248.121</text>
<text x="423" y="81">PBCBL+247.740</text>
<text x="497" y="80">+248.121</text>
<text x="594" y="80">600Ø NP2 PIPE TO CARRY PBC DISCHARGE OF 0.2298 CUMECS</text>
<text x="151" y="85">RETURN WALL IN CC M15</text>
<text x="599" y="86">RETURN WALL IN CC M15</text>
<text x="345" y="110">R.C.C. M20 GRADE</text>
<text x="465" y="111">TBL +245.685</text>
<text x="238" y="122">+244.921</text>
<text x="407" y="120">FSL +245.085</text>
<text x="538" y="122">+244.921</text>
<text x="238" y="132">+244.471</text>
<text x="539" y="132">+244.471</text>
<text x="404" y="143">CBL +243.445</text>
<text x="409" y="154">+242.695</text>
<text x="410" y="163">+242.095</text>
<text x="622" y="284">AGL +249.096</text>
<text x="99" y="367">AGL +249.096</text>
<text x="629" y="430">+249.880</text>
<text x="161" y="479">R L +249.096</text>
<text x="592" y="479">R L +249.096</text>
</g>
</svg>
